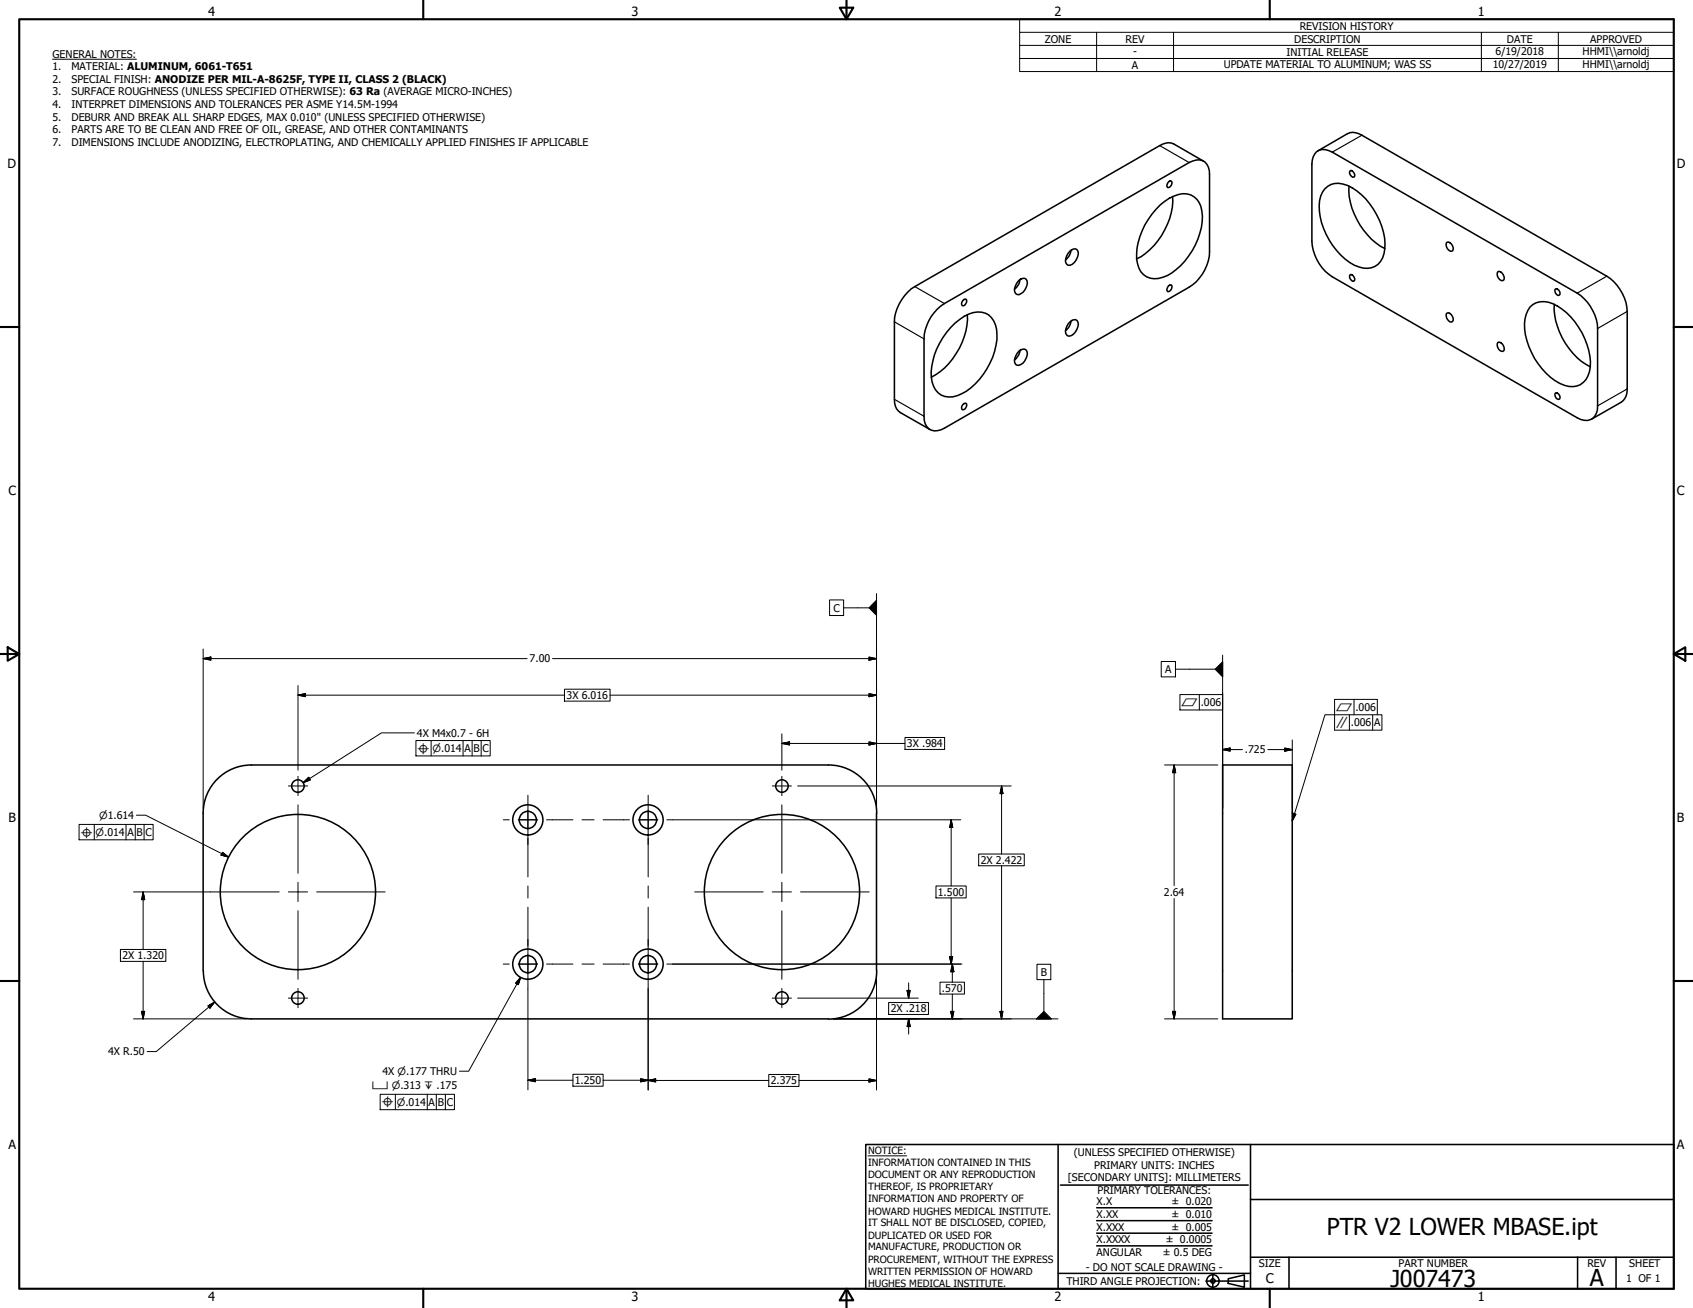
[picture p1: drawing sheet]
<svg xmlns="http://www.w3.org/2000/svg" width="559mm" height="432mm" viewBox="0 0 559 432" stroke-linecap="round" stroke-linejoin="round" font-family="sans-serif">
<!-- layer: Visible (ANSI) -->
<g fill="none" stroke="#000" stroke-width=".51">
<path d="M397.3 53.2l-9.8-5.6a4.4 4.4 0 0 0-4.7 .5l-80.9 46.5a14.9 14.9 0 0 0-6.7 11.6v25.6a4.9 4.9 0 0 0 2 4.4l9.8 5.6M434.6 50a4.4 4.4 0 0 1 5.1 .2l80.9 46.6a14.9 14.9 0 0 1 6.7 11.7v25.5a4.1 4.1 0 0 1-2 4.4 4.1 4.1 0 0 1-4.7-.5l-80.9-46.5a14.9 14.9 0 0 1-6.7-11.7v-25.5a5.6 5.6 0 0 1 1.6-4.2zM435 49.8l9.8-5.7a4.5 4.5 0 0 1 4.7 .5l80.9 46.6a14.9 14.9 0 0 1 6.7 11.6v25.6a4.9 4.9 0 0 1-2 4.4l-9.8 5.6M445.6 56.5a.97 .97 0 0 1 1.4 .7l.2 .6-.4 .7a1.5 1.5 0 0 1-1.2-2zM383 67.6a12.1 12.1 0 0 1 8.7-3.6 6 6 0 0 1 5 5.7 22.8 22.8 0 0 1-8.5 19.3 10.2 10.2 0 0 1-8.6 2.8 6.4 6.4 0 0 1-4.4-6.3 24.1 24.1 0 0 1 7.8-17.9zM385.6 60.2l.8-.5 .3 .2a1.5 1.5 0 0 1-1.3 2 1.16 1.16 0 0 1 .2-1.7zM387 64.9a23.3 23.3 0 0 1-11.8 20.6M437.3 62.4a6.3 6.3 0 0 1 7.5-1.2 23.2 23.2 0 0 1 12.3 20.9 6.1 6.1 0 0 1-8.5 6 21.1 21.1 0 0 1-11.7-12.7 16.8 16.8 0 0 1-1-10.7zM445.3 61.5a23.4 23.4 0 0 0 11.8 20.5M317.8 99.2l.8-.5 .4 .2a1.52 1.52 0 0 1-1.4 2 1.25 1.25 0 0 1 .2-1.7zM336.3 92.6a1.58 1.58 0 0 1 2.7 0 4.3 4.3 0 0 1-2.7 4.7 1.51 1.51 0 0 1-1.4-.8 1.51 1.51 0 0 1 .1-1.6zM336.7 92.3a4.2 4.2 0 0 1-1.9 3.1"/>
<path d="M353.1 82.9a1.55 1.55 0 0 1 2.7 0 3.9 3.9 0 0 1-3.2 4.7 2.08 2.08 0 0 1-.5-3.2zM353.5 82.6a4.7 4.7 0 0 1-1.8 3.2M385.6 94.5l.8-.5 .3 .2a1.53 1.53 0 0 1-1.3 2.1 1.22 1.22 0 0 1 .2-1.8zM445.6 90.7a1.33 1.33 0 0 1 1.3 .7 1.33 1.33 0 0 1-.1 1.4 1.53 1.53 0 0 1-1.2-2.1zM477.6 80a1.93 1.93 0 0 1 1.9 2.7 1.82 1.82 0 0 1-1.8-.5 1.82 1.82 0 0 1-.4-1.9zM494.4 89.7a2.04 2.04 0 0 1 2 2.7l-.4 .2a2.08 2.08 0 0 1-1.6-2.9zM513.3 95.4a1.27 1.27 0 0 1 1.4 .6 1.27 1.27 0 0 1-.1 1.5 1.45 1.45 0 0 1-1.3-2.1zM309.4 102l2.3-1.8 80.8-46.5a4.9 4.9 0 0 1 5.2-.2 5.3 5.3 0 0 1 1.5 4.1v25.5a14.6 14.6 0 0 1-6.7 11.7l-80.8 46.6a4.1 4.1 0 0 1-6.3-1.5l-.4-2.5v-25.5a14.9 14.9 0 0 1 4.4-9.9zM313.8 108.1a14 14 0 0 1 8.8-5.1 5.8 5.8 0 0 1 6.3 5.6 22.8 22.8 0 0 1-8.4 19.4 10.2 10.2 0 0 1-8.7 2.9 6.6 6.6 0 0 1-4.4-6.3 22.7 22.7 0 0 1 6.4-16.5zM319.3 103.9a23.3 23.3 0 0 1-11.9 20.6M336.3 116a1.58 1.58 0 0 1 2.7 0 3.8 3.8 0 0 1-3.3 4.6 1.98 1.98 0 0 1-.4-3.1zM336.7 115.6a4.2 4.2 0 0 1-1.9 3.2"/>
<path d="M353.1 106.3a1.55 1.55 0 0 1 2.7 0 3.9 3.9 0 0 1-3.2 4.6 2.08 2.08 0 0 1-.5-3.1zM353.5 106a4.7 4.7 0 0 1-1.8 3.2M477.6 103.4a1.9 1.9 0 0 1 1.9 2.6l-.3 .3a2.05 2.05 0 0 1-1.6-2.9zM494.4 113a1.98 1.98 0 0 1 2 2.8 1.65 1.65 0 0 1-2.2-1.9zM505 101.3a6.9 6.9 0 0 1 9-.3 23.5 23.5 0 0 1 10.9 20.2 6.2 6.2 0 0 1-8.6 6 22.5 22.5 0 0 1-12.9-22l.3-1.4zM513 100.5a23.3 23.3 0 0 0 11.9 20.6M317.8 133.5l.8-.4 .4 .1a1.52 1.52 0 0 1-1.4 2.1 1.25 1.25 0 0 1 .2-1.8zM513.3 129.8a1.27 1.27 0 0 1 1.4 .6 1.27 1.27 0 0 1-.1 1.4 1.45 1.45 0 0 1-1.3-2zM403.5 252.5h23v83.9h-23zM289.3 268.4v52.1M289.4 268.4a15.9 15.9 0 0 0-16-15.9h-190.4a15.9 15.9 0 0 0-15.9 15.9v52.1a16 16 0 0 0 15.9 15.9h190.4M289.4 320.5a15.9 15.9 0 0 1-15.9 15.9"/>
<circle cx="98.3" cy="259.5" r="2.06"/>
<circle cx="258.1" cy="259.5" r="2.06"/>
<circle cx="174.2" cy="270.7" r="5"/>
<circle cx="174.2" cy="270.7" r="2.83"/>
<circle cx="213.9" cy="270.7" r="5"/>
<circle cx="213.9" cy="270.7" r="2.83"/>
<circle cx="98.3" cy="294.5" r="25.6"/>
<circle cx="258.1" cy="294.5" r="25.6"/>
<circle cx="174.2" cy="318.3" r="5"/>
<circle cx="174.2" cy="318.3" r="2.83"/>
<circle cx="213.9" cy="318.3" r="5"/>
<circle cx="213.9" cy="318.3" r="2.83"/>
<circle cx="98.3" cy="329.5" r="2.06"/>
<circle cx="258.1" cy="329.5" r="2.06"/>
</g>
<!-- layer: Visible Narrow (ANSI) -->
<path d="M382.8 48.1l9.7 5.6M449.5 44.6l-9.8 5.6M301.9 94.6l9.8 5.6M530.4 91.2l-9.8 5.6M295.2 106.2l9.8 5.7M537.1 102.8l-9.8 5.7M295.2 131.8l9.8 5.6M537.1 128.4l-9.8 5.6" fill="none" stroke="#000" stroke-width=".38"/>
<!-- layer: Border (ANSI) -->
<g fill="none" stroke="#000" stroke-width=".7">
<path d="M6.3 6.3h546.1v419.1h-546.1zM139.7 0v6.3M277.2 2.5h4.4l-2.2 3.8zM279.4 0v6.3M419.1 0v6.3M0 107.9h6.3M552.4 107.9h6.4M0 215.9h6.3M2.5 213.7l3.8 2.2-3.8 2.2zM552.4 215.9l3.9-2.2v4.4zM552.4 215.9h6.4M0 323.8h6.3"/>
<path d="M552.4 323.8h6.4M139.7 425.4v6.4M279.4 425.4l2.2 3.9h-4.4zM279.4 425.4v6.4M419.1 425.4v6.4"/>
</g>
<!-- layer: Title (ANSI) -->
<g fill="none" stroke="#000" stroke-width=".51">
<path d="M285.8 377.8h266.6v47.6h-266.6zM349.2 377.8v47.6M412.7 377.8v47.6M350 391.2h62M361.9 398.7h38.1M412.7 396h139.7M361.9 411.3h38.1M361.9 407.1h38.1M361.9 403h38.1M412.7 415h139.7M425.4 415v10.4M520.7 415v10.4"/>
<path d="M533.4 415v10.4M349.2 420.4h63.5M398 422.9h14M400.3 420.6v4.6M405.4 422.1l5.3-1.2v4l-5.3-1.2z"/>
<circle cx="400.3" cy="422.9" r="2.06"/>
<circle cx="400.3" cy="422.9" r=".73"/>
</g>
<path d="M286.5 381.6h12.8" fill="none" stroke="#000" stroke-width=".33"/>
<!-- layer: Symbol (ANSI) -->
<g fill="none" stroke="#000" stroke-width=".33">
<path d="M17.3 19.6h27.7M336.5 10.7v-4.4h215.9v4.4M336.5 15h215.9M336.5 19.3h215.9M361.9 10.7v12.9M387.3 10.7v12.9M488.9 10.7v12.9M514.3 10.7v12.9M552.4 10.7h-215.9v4.3M552.4 10.7v12.9h-215.9v-8.6M273.8 198.1h4.6v5.1h-4.6zM289.3 196v70.8"/>
<path d="M278.4 200.7h8.4M383.3 218.4h4.7v5.1h-4.7zM403.5 216.3v50.5M388 220.9h13.1M389.4 229.3h14.1v5.1h-14.1zM395.9 229.3v5.1M445.4 236v5M446.9 230.9v5.1M453.1 236v5M454.6 236v-5.1h-14.1v10.1h15.6v-5h-18.8l-10.8 35M100.1 258.4l1.8-1.8 .5 .9zM136.8 241.9h-10.9l-25.8 16.5"/>
<path d="M137.3 244.5h24.5v5.1h-24.5zM142.3 244.5v5.1M152.8 244.5v5.1M155.8 244.5v5.1M158.8 244.5v5.1M26.1 272.2h24.4v5h-24.4zM31.1 272.2v5M41.6 272.2v5M44.6 272.2v5M47.6 272.2v5M426.8 268.5l.9 .3-1.2 2.2zM342.3 318.3h4.5v5.1h-4.5z"/>
<path d="M171.8 322.6l-.7 2.5-.9-.6zM171.8 322.6l-17.1 31h-3.1M275.1 336.4h74.1M344.6 323.4v10.5M125.5 361.3h24.5v5h-24.5zM130.5 361.3v5M141 361.3v5M144 361.3v5M147 361.3v5"/>
</g>
<!-- layer: Dimension (ANSI) -->
<g fill="none" stroke="#000" stroke-width=".33">
<path d="M67.1 217.4l2.5-.5v1zM67.1 217.4h106.9M67.1 214.2v52.6M182.4 217.4h106.9M286.8 216.9l2.5 .5-2.5 .5zM289.3 214.2v52.6M98.4 229.5l2.4-.5v1zM98.4 229.5h87.9M98.4 226.3v28M186.3 227.5h15.1v4h-15.1zM201.4 229.5h87.9M286.8 229l2.5 .5-2.5 .5z"/>
<path d="M258.1 245.4l2.5-.5v1zM258.1 245.4h40.6M258.1 242.3v12M263.3 259.5h70.5M286.8 244.9l2.5 .5-2.5 .5zM298.7 243.5h13.1v3.9h-13.1zM330.6 259.5l.4 2.5h-.9zM330.6 259.5v22.4M384.4 252.5h17.6M387.5 252.5l.5 2.6h-1zM387.5 252.5v39.9M403.5 247.5l2.5-.5v1z"/>
<path d="M403.5 247.5h6.6M403.5 244.3v22.5M418.5 247.5h8M424.1 247l2.4 .5-2.4 .5zM426.5 244.3v22.5M45 269.1h3.1l27.3 13.9M222.1 270.6h35.9M258.2 270.6h58.9M313.9 270.6l.6 2.6h-1.1zM313.9 270.6v21.9M44.1 294.4h25.4M47.2 294.4l.6 2.6h-1.1z"/>
<path d="M47.2 294.4v19M73.5 281.4l1.9 1.6-2.4-.7zM308.9 292.5h10v3.9h-10zM313.9 296.4v21.9M323 281.9h15.1v3.9h-15.1zM330.6 285.8v50.6M387.5 296.6v39.8M39.8 313.4h14.9v4h-14.9zM47.2 317.4v19M222.1 318.3h35.9M258.2 318.3h59.3M313.4 315.8h1.1l-.6 2.5z"/>
<path d="M314.3 318.3l.5 2.5h-1zM314.3 318.3v5.9M44.1 336.4h37.2M46.7 333.9h1.1l-.6 2.5zM68.6 332l2.3-1.2-1.6 2zM70.9 330.8l-19.3 16.4h-3M174.2 326.5v33.3M213.9 326.5v33.4M263.3 329.5h39.8M275 336.4h58.8M289.3 322.1v37.8M293.3 331h13.2v3.9h-13.2z"/>
<path d="M299.4 327h1l-.5 2.5zM299.9 336.4l.5 2.5h-1zM299.9 324.5v5M299.9 336.4v5M310.3 324.2h8v4h-8zM313.8 333.9h1l-.5 2.5zM314.3 328.2v8.2M330.1 333.9h.9l-.4 2.5zM384.4 336.4h17.6M387 333.9h1l-.5 2.5zM174.2 356.6l2.5-.5v1zM174.2 356.6h14.9"/>
<path d="M189.1 354.6h10v4h-10zM199.1 356.6h14.8M211.5 356.1l2.4 .5-2.4 .5zM213.9 356.7l2.5-.5v1zM213.9 356.7h39.8M253.7 354.7h10v3.9h-10zM263.7 356.7h25.6M286.8 356.2l2.5 .5-2.5 .5z"/>
</g>
<g fill="#000" stroke="#000" stroke-width=".33">
<path d="M67.1 217.4l2.5-.5zM67.1 217.4l2.5-.5v1zM286.8 217.9l2.5-.5zM286.8 216.9l2.5 .5-2.5 .5zM98.4 229.5l2.4-.5zM98.4 229.5l2.4-.5v1zM286.8 230l2.5-.5zM286.8 229l2.5 .5-2.5 .5zM258.1 245.4l2.5-.5zM258.1 245.4l2.5-.5v1zM286.8 245.9l2.5-.5zM286.8 244.9l2.5 .5-2.5 .5z"/>
<path d="M387.5 252.5l.5 2.6zM387.5 252.5l.5 2.6h-1zM403.5 247.5l2.5-.5zM403.5 247.5l2.5-.5v1zM424.1 248l2.4-.5zM424.1 247l2.4 .5-2.4 .5zM313.9 270.6l.6 2.6zM313.9 270.6l.6 2.6h-1.1zM330.6 259.5l.4 2.5zM330.6 259.5l.4 2.5h-.9zM47.2 294.4l.6 2.6zM47.2 294.4l.6 2.6h-1.1z"/>
<path d="M73 282.3l2.4 .7zM73.5 281.4l1.9 1.6-2.4-.7zM313.4 315.8l.5 2.5zM313.4 315.8h1.1l-.6 2.5zM46.7 333.9l.5 2.5zM46.7 333.9h1.1l-.6 2.5zM70.9 330.8l-1.6 2zM68.6 332l2.3-1.2-1.6 2zM299.4 327l.5 2.5zM299.4 327h1l-.5 2.5zM299.9 336.4l.5 2.5zM299.9 336.4l.5 2.5h-1z"/>
<path d="M313.8 333.9l.5 2.5zM313.8 333.9h1l-.5 2.5zM314.3 318.3l.5 2.5zM314.3 318.3l.5 2.5h-1zM330.1 333.9l.5 2.5zM330.1 333.9h.9l-.4 2.5zM387 333.9l.5 2.5zM387 333.9h1l-.5 2.5zM174.2 356.6l2.5-.5zM174.2 356.6l2.5-.5v1zM211.5 357.1l2.4-.5zM211.5 356.1l2.4 .5-2.4 .5z"/>
<path d="M213.9 356.7l2.5-.5zM213.9 356.7l2.5-.5v1zM286.8 357.2l2.5-.5zM286.8 356.2l2.5 .5-2.5 .5z"/>
</g>
<!-- layer: Symbol (ANSI) -->
<path d="M289.3 198.1v5zM289.3 198.1v5l-2.5-2.4zM403.5 218.4v5.1zM401.1 220.9l2.4-2.5v5.1zM100.1 258.4l1.8-1.8zM100.1 258.4l1.8-1.8 .5 .9zM426.8 268.5l-.3 2.5zM426.8 268.5l.9 .3-1.2 2.2zM171.8 322.6l-.7 2.5zM171.8 322.6l-.7 2.5-.9-.6zM342.1 336.4h4.9zM342.1 336.4l2.5-2.5 2.4 2.5z" fill="#000" stroke="#000" stroke-width=".33"/>
<!-- layer: Center Mark (ANSI) -->
<g fill="none" stroke="#000" stroke-width=".33">
<path d="M95.2 259.5h6.3M98.4 256.3v6.3M254.9 259.5h6.3M258.1 256.3v6.3M98.4 265.7v22.6M171.1 270.6h6.3M174.2 262.5v2M174.2 267.5v6.3M174.2 276.9v1.9M210.8 270.6h6.3M213.9 262.5v2M213.9 267.5v6.3"/>
<path d="M213.9 276.9v1.9M258.1 265.7v22.6M69.5 294.4h22.6M95.2 294.4h6.3M98.4 291.3v6.3M104.5 294.4h22.6M229.3 294.4h22.6M254.9 294.4h6.3M258.1 291.3v6.3M264.2 294.4h22.7M98.4 300.7v22.6M171.1 318.3h6.3"/>
<path d="M174.2 310.1v2M174.2 315.1v6.3M210.8 318.3h6.3M213.9 310.1v2M213.9 315.1v6.3M258.1 300.7v22.6M95.2 329.5h6.3M98.4 326.3v6.4M174.2 324.5v2M213.9 324.5v2M254.9 329.5h6.3M258.1 326.3v6.4"/>
</g>
<!-- layer: Centerline (ANSI) -->
<g fill="none" stroke="#000" stroke-width=".33">
<path d="M166.1 270.6h2M171.1 270.6h6.3M174.2 264.7v24.8M180.4 270.6h8.7M192.1 270.6h4M199.1 270.6h8.7M210.8 270.6h6.3M213.9 264.7v24.8M220.1 270.6h2M174.2 292.5v4M174.2 299.5v24.8M213.9 292.5v4"/>
<path d="M213.9 299.5v24.8M166.1 318.3h2M171.1 318.3h6.3M180.4 318.3h8.7M192.1 318.3h4M199.1 318.3h8.7M210.8 318.3h6.3M220.1 318.3h2"/>
</g>
<g font-size="7.7">
<text x="438" y="407.6">PTR V2 LOWER MBASE.ipt</text>
<text x="458.9" y="424.8">J007473</text>
<text x="524.7" y="424.7">A</text>
</g>
<text font-size="4.4" x="417.8" y="423.5">C</text>
<g font-size="4.2">
<text x="68.7" y="5.3">4</text>
<text x="208.4" y="5.3">3</text>
<text x="348.1" y="5.3">2</text>
<text x="487.8" y="5.3">1</text>
<text x="2.5" y="55.5">D</text>
<text x="553.5" y="55.5">D</text>
<text x="2.8" y="163.4">C</text>
<text x="553.5" y="163.4">C</text>
<text x="2.9" y="271.4">B</text>
<text x="553.5" y="271.4">B</text>
<text x="2.8" y="379.3">A</text>
<text x="553.5" y="379.3">A</text>
<text x="68.7" y="429.5">4</text>
<text x="208.4" y="429.6">3</text>
<text x="348.1" y="429.6">2</text>
<text x="487.8" y="429.5">1</text>
</g>
<g font-size="3.5">
<text x="429" y="9.8">REVISION HISTORY</text>
<text x="344.9" y="14.1">ZONE</text>
<text x="371.5" y="14.1">REV</text>
<text x="427.2" y="14.1">DESCRIPTION</text>
<text x="497.4" y="14.1">DATE</text>
<text x="524.9" y="14.1">APPROVED</text>
<text x="17.3" y="19">GENERAL NOTES:</text>
<text x="17.3" y="23.1">1.</text>
<text x="23.6" y="23.1">MATERIAL: ALUMINUM, 6061-T651</text>
<text x="373.6" y="22.7">A</text>
<text x="374" y="18.3">-</text>
<text x="403.9" y="22.5">UPDATE MATERIAL TO ALUMINUM; WAS SS</text>
<text x="424.6" y="18.4">INITIAL RELEASE</text>
<text x="492.7" y="22.5">10/27/2019</text>
<text x="493.6" y="18.2">6/19/2018</text>
<text x="522.4" y="18.1">HHMI\\arnoldj</text>
<text x="522.4" y="22.4">HHMI\\arnoldj</text>
<text x="17.3" y="27.3">2.</text>
<text x="23.6" y="27.3">SPECIAL FINISH: ANODIZE PER MIL-A-8625F, TYPE II, CLASS 2 (BLACK)</text>
<text x="17.3" y="31.5">3.</text>
<text x="17.3" y="35.7">4.</text>
<text x="23.6" y="31.5">SURFACE ROUGHNESS (UNLESS SPECIFIED OTHERWISE): 63 Ra (AVERAGE MICRO-INCHES)</text>
<text x="23.6" y="35.7">INTERPRET DIMENSIONS AND TOLERANCES PER ASME Y14.5M-1994</text>
<text x="17.3" y="39.9">5.</text>
<text x="23.6" y="39.9">DEBURR AND BREAK ALL SHARP EDGES, MAX 0.010&quot; (UNLESS SPECIFIED OTHERWISE)</text>
<text x="17.3" y="44.1">6.</text>
<text x="23.6" y="44.1">PARTS ARE TO BE CLEAN AND FREE OF OIL, GREASE, AND OTHER CONTAMINANTS</text>
<text x="17.3" y="48.3">7.</text>
<text x="23.6" y="48.3">DIMENSIONS INCLUDE ANODIZING, ELECTROPLATING, AND CHEMICALLY APPLIED FINISHES IF APPLICABLE</text>
<text x="275.1" y="201.9">C</text>
<text x="174.8" y="218.7">7.00</text>
<text x="384.6" y="222.2">A</text>
<text x="187" y="230.8">3X 6.016</text>
<text x="396.3" y="233.1">.006</text>
<text x="445.8" y="239.8">.006</text>
<text x="447.4" y="234.7">.006</text>
<text x="453.5" y="239.8">A</text>
<text x="137.6" y="243.2">4X M4x0.7 - 6H</text>
<text x="153.3" y="248.3">A</text>
<text x="156.3" y="248.3">B</text>
<text x="159.3" y="248.3">C</text>
<text x="299.3" y="246.7">3X .984</text>
<text x="410.9" y="248.7">.725</text>
<text x="42" y="276">A</text>
<text x="45.1" y="276">B</text>
<text x="48" y="276">C</text>
<text x="323.7" y="285.2">2X 2.422</text>
<text x="309.6" y="295.7">1.500</text>
<text x="384.1" y="295.7">2.64</text>
<text x="40.4" y="316.7">2X 1.320</text>
<text x="343.5" y="322.1">B</text>
<text x="310.9" y="327.5">.570</text>
<text x="294" y="334.2">2X .218</text>
<text x="35.7" y="348.4">4X R.50</text>
<text x="126.2" y="354.9">4X ⌀.177 THRU</text>
<text x="189.7" y="357.9">1.250</text>
<text x="254.4" y="357.9">2.375</text>
<text x="141.5" y="365.1">A</text>
<text x="144.5" y="365.1">B</text>
<text x="147.4" y="365.1">C</text>
<text x="354.5" y="381.6">(UNLESS SPECIFIED OTHERWISE)</text>
<text x="352.5" y="390">[SECONDARY UNITS]: MILLIMETERS</text>
<text x="361.1" y="385.8">PRIMARY UNITS: INCHES</text>
<text x="362.3" y="394.1">PRIMARY TOLERANCES:</text>
<text x="361.9" y="397.9">X.X</text>
<text x="386.7" y="398">± 0.020</text>
<text x="361.9" y="402.1">X.XX</text>
<text x="361.9" y="406.3">X.XXX</text>
<text x="386.7" y="402.1">± 0.010</text>
<text x="386.7" y="406.3">± 0.005</text>
<text x="361.9" y="410.5">X.XXXX</text>
<text x="384.7" y="410.5">± 0.0005</text>
<text x="358.4" y="419.7">- DO NOT SCALE DRAWING -</text>
<text x="361.9" y="414.6">ANGULAR</text>
<text x="383.8" y="414.7">± 0.5 DEG</text>
<text x="415.5" y="418.4">SIZE</text>
<text x="461.6" y="418.3">PART NUMBER</text>
<text x="523.9" y="418.3">REV</text>
<text x="537.8" y="418.4">SHEET</text>
<text x="352" y="424.2">THIRD ANGLE PROJECTION:</text>
<text x="536.7" y="423.2">1 OF 1</text>
</g>
<g font-size="3.3">
<text x="389.9" y="233.1">⏥</text>
<text x="440.9" y="234.6">⏥</text>
<text x="440.9" y="240.3">∥</text>
<text x="137.7" y="248.8">⌖</text>
<text x="142.7" y="248.3">⌀.014</text>
<text x="31.6" y="276">⌀.014</text>
<text x="32.7" y="270.3">⌀1.614</text>
<text x="26.5" y="276.5">⌖</text>
<text x="122.7" y="359.3">⌴ ⌀.313 ↧ .175</text>
<text x="125.9" y="365.6">⌖</text>
<text x="130.9" y="365.1">⌀.014</text>
<text x="286.5" y="381.1">NOTICE:</text>
<text x="286.5" y="385">INFORMATION CONTAINED IN THIS</text>
<text x="286.5" y="389">DOCUMENT OR ANY REPRODUCTION</text>
<text x="286.5" y="392.9">THEREOF, IS PROPRIETARY</text>
<text x="286.5" y="396.9">INFORMATION AND PROPERTY OF</text>
<text x="286.5" y="400.9">HOWARD HUGHES MEDICAL INSTITUTE.</text>
<text x="286.5" y="404.9">IT SHALL NOT BE DISCLOSED, COPIED,</text>
<text x="286.5" y="408.9">DUPLICATED OR USED FOR</text>
<text x="286.5" y="412.8">MANUFACTURE, PRODUCTION OR</text>
<text x="286.5" y="416.8">PROCUREMENT, WITHOUT THE EXPRESS</text>
<text x="286.5" y="420.8">WRITTEN PERMISSION OF HOWARD</text>
<text x="286.5" y="424.8">HUGHES MEDICAL INSTITUTE.</text>
</g>
</svg>
